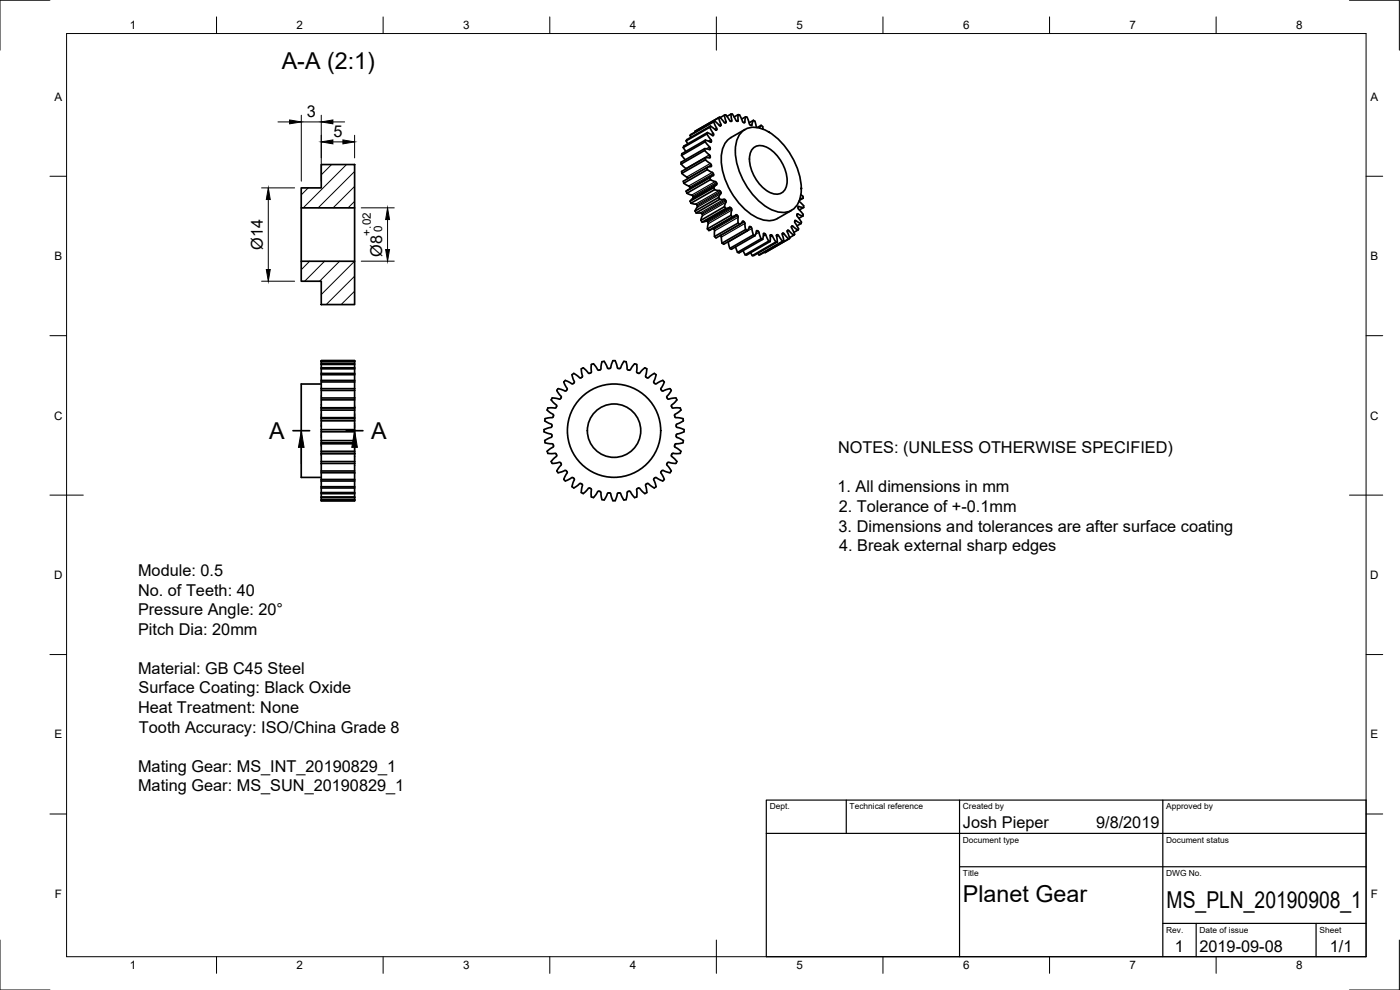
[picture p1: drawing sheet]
<svg xmlns="http://www.w3.org/2000/svg" width="420mm" height="297mm" viewBox="0 0 420 297" stroke-linecap="round" stroke-linejoin="round" font-family="sans-serif">
<!-- layer: Visible -->
<g fill="none" stroke="#000" stroke-width=".51">
<path d="M208.6 39.4v.2M212.3 39.8l-.2 .4M213 38.2l1.2 2.2M213 38.2l-7.1 4.1M213.2 37.8l1.8 1.2M213.2 37.8l-7.1 4.1M213.2 37.8l-.2 .4M214.2 36.5l-7.1 4.1 .2 .6M214.2 36.5l.9 2-.1 .5M214.5 36.3l-7.4 4.3M214.5 36.3l1.4 1.4 .5-.1-.7-2.3-7.1 4.1M214.5 36.3l-.3 .2"/>
<path d="M215.8 35.2l-7.2 4.2M217.4 34.6l.4 2.2h-.4l-1.4-1.7-.3 .2M217.4 34.6l-1.3 .7M219.4 34.2l.1 2.2-.4-.1-1.3-1.8-.4 .1M219.4 34.2l-1.2 .7M219.8 34.2l1.1 2 .5 .2M219.8 34.2h-.4M220.3 35.1l1.2-.7v1.9l-.1 .1M221.5 34.4l.5 .1M222 34.5l1.1 2.2h.4l.3-1.7M222.5 39.7a6.3 6.3 0 0 1 8.1-.2 21.5 21.5 0 0 1 9.8 18.6 5.7 5.7 0 0 1-8.6 4.9 21.1 21.1 0 0 1-11-19.1 7.2 7.2 0 0 1 1.7-4.2zM223.6 38.8l-4.3 2.5"/>
<path d="M223.8 35l-1.2 .7M223.8 35l.4 .2 1 2.3 .4 .1 .5-1.5M226.1 36.1l-1.3 .7M226.1 36.1l.5 .3M226.5 36.4l.5 1.8M227.3 38.3l1.1-.7-.5 .8M228.4 37.6l.5 .4 .1 .8M230.6 39.6l.3 .1M96.4 49.4h10v13h-16v-6h6zM204.4 49.2l1.5 1.5M204.6 46.6l1.1 1.3M204.6 52l1.5 1.1 .3 .5"/>
<path d="M205.1 44.3l.7 1.1M205.9 57.4l.2 .6M205.9 42.3l.5 .9M206.1 41.9l-.2 .3M207 56.2l.1 .4M211.5 45.1l1.7 1.8-.1 .5h-1.5M211.5 45.1l-7.1 4.1M211.5 44.6v.5M211.6 42.5l1.5 1.7v.7l-1.6-.3-7.1 4.1v.5M211.6 47.4l-7 4v.6M211.6 42.5l-7 4.1M211.6 47.4l.1 .5"/>
<path d="M211.7 42l-.1 .5M212.2 50.3l.1 .6M213 53.3l-7.1 4.1M213 53.3l.2 .6M213.2 53.9l-7.1 4.1 1.6 .6 .3 .9M213.2 53.9l1.5 .6 .3 .3M213.5 49.7l-.1 .3-1.2 .3-7.1 4.1 .1 .6M213.5 42.3l-1.4-2.1-7 4.1M213.5 52.9l-7.6 4.5M213.5 42.3l-.3 .4-1.5-.7-7.1 4.1v.5M213.5 49.7l-.3-.6-1.5-1.2-7.1 4.1M214.1 40.6l-.3 .1-1.5-.9-7.1 4-.1 .5"/>
<path d="M214.2 52.4l-.1 .3-1.1 .6M214.2 40.4l-.1 .2M214.2 52.4l-.3-.6-1.6-.9-7.1 4.1 1.8 1.2M214.2 56.3l.3 .6M215 54.8l.1 .6-.9 .9-7.1 4.1 .8-.9 7.1-4M215.7 59.2l.3 .6M216 59.8l-7.1 4.1 1.5-.1 .2 .3M216 59.8h1.4l.4 .4M219.4 41.3a7.7 7.7 0 0 0-2.9 7.7 21.6 21.6 0 0 0 10.9 16.4 6.4 6.4 0 0 0 5.9 .2l4.3-2.5M226 44.5a3.6 3.6 0 0 1 4.6-.1 12.1 12.1 0 0 1 5.6 10.8 3.3 3.3 0 0 1-2.1 2.9 3.3 3.3 0 0 1-3.5-.6 12.1 12.1 0 0 1-5.6-10.8l.2-.9zM240.1 59.5h.9l-1.1 .6M240.3 58.4l.7 .5v.6"/>
<path d="M240.5 56.3v.3M90.4 78.4h16v13h-10v-7h-6zM90.4 62.4v16M106.4 62.4v16M207.1 60.4l.3 .6M208.6 63.3l.3 .6M209.1 61.5l-.2-.3-1.5-.2 7.1-4.1 1.5 .3 .3 .4 .1 .5-.7 1.1-7.1 4.1M209.1 61.5l.2 .6-.7 1.2M210.3 66.1l.4 .5M212 66.3l.3 .1M212.3 66.4l.1 .3M212.3 68.7l.4 .4"/>
<path d="M212.4 66.7l.2 .4-.3 1.6M214 68.5l.5 .6-.1 1.9M214.4 71l.5 .4M216.2 70.6l.3 .5 .2 1.8M216.7 72.9l.5 .4M217.4 62l-7.1 4.1 .5-1.4-.2-.7M217.4 62l.4 .5M217.8 62.6l-7.1 4M217.8 60.2l.1 .4-.5 1.4M218.5 72.5l.5 2M218.9 62.3l-7.2 4.1-1 .2M219.3 62.4l-.3-.2-1.2 .4"/>
<path d="M219.3 62.4l.2 .2M219.4 64.6l-7.1 4.1M219.4 64.6l.4 .5M219.5 62.6l.1 .4-.2 1.6M220.4 64.8l-7.7 4.4M220.7 74.1l.6 1.6M221.4 64.8l.1 .2v1.9l-7.1 4.1M221.4 64.7l-.5-.3-8.2 4.8M221.5 66.9l.5 .4M223.8 68.9l-.3-2-.6-.6-.9 1-7.1 4.1M223.8 68.9l-7.1 4M223.8 68.9l.5 .3"/>
<path d="M224.2 69.2l-7 4.1M225.2 68h-.3l-.7 1.2M225.2 68l.2 .1M225.3 75.8l.5 .9M225.4 68.1l.7 2.4M226.1 70.5l-7.1 4M226.1 70.5l.5 .2M227.2 69.2l-.2 .1-.5 1.4-7 4.1-.5-.3M227.3 69.2l.4 .4 .7 2-7.1 4.1M227.4 76l.4 .5M228.4 71.6l.5 .2M228.9 71.8l-7.1 4.1-.4-.2"/>
<path d="M229.3 70l-.2 .2-.2 1.6M229.3 70l.5 .3 .9 2.1M229.4 75.6l.2 .2M229.7 75.7l-.1 .1M230.7 72.4l-7.1 4-.6-1.2M230.7 72.4h.5M231.1 72.4l-7 4.1-.5-.1M231.5 70.5l1.4 2.1M231.5 70.5l-.4 .1v1.8M232.9 72.6l-7.1 4.1M233.1 70.4l.2 2.2M233.2 70.4l.4 .2 1.3 1.8-7.1 4.1"/>
<path d="M233.3 72.6l-7.1 4.1h-.4M233.3 72.6h-.4M234.8 70l.4 2.3-7.4 4.2M234.8 70h.4l1.5 1.7M235.3 72.3l-.4 .1M236.8 71.6l-7.2 4.2M238.2 70.6l-1.7-1.5-.3 .4 .8 2-.3 .2M238.2 70.6l-1.3 .7M238.3 69.7l1.1-.7-1.7-1.2-.2 .5 1 2M238.5 70.3l-.3 .3M239.5 62.1l.2-.2 1.5 .4-1.3 .7M239.5 62.1l.1 .5 1.4 1.7"/>
<path d="M239.7 68.7l-.2 .3M239.8 60.4l1.4 1.3M240.4 67.1l-1.8-.9-.1 .5 1.1 2M240.4 67.1l-1.2 .7M241 64.8l-1.6-.6-.2 .1v.6l1.3 1.7-.1 .5M241 64.8l-1.2 .7M241 64.3v.5M241.2 61.7v.5M96.4 108.4v-.2h10v.2M96.4 108.5v.6M96.4 109.4v.9M96.4 110.7v1.3"/>
<path d="M96.4 112.4v1.7M96.4 114.6v2M96.4 116.6v5.8h10M96.4 115.2h-6v28h6M96.4 108.4v.1M96.4 109.1v.3M96.4 110.3v.4M96.4 112v.4M96.4 114.1v.5M96.4 120h10M96.4 119.4h10M96.4 117.1h10"/>
<path d="M96.4 116.6h10M96.4 114.6h10M96.4 114.1h10M96.4 112.4h10M96.4 112h10M96.4 110.7h10M96.4 110.3h10M96.4 109.4h10M96.4 109.1h10M96.4 108.5h10M96.4 108.4h10M106.4 120v2.4"/>
<path d="M106.4 117.1v2.9M106.4 114.6v2M106.4 112.4v1.7M106.4 110.7v1.3M106.4 108.4v1.9M106.4 110.3v.4M106.4 112v.4M106.4 114.1v.5M106.4 116.6v.5M165.4 120l1.6 1.6v.3M165.7 119.4l-.3 .6M172 115.1l-.4 .1-1.1-.7a.71 .71 0 0 0-1.1-.1 .71 .71 0 0 0 .1 1.1l.7 1.2-.3 .5-.3 .1-1.2-.5a.71 .71 0 0 0-1.1 .1 .71 .71 0 0 0 .3 1l.9 1.2-.4 .6-2.4-.3"/>
<path d="M174.6 113.2l-.6 .2-1-.9a.71 .71 0 0 0-1.1-.3 .71 .71 0 0 0 0 1.1l.5 1.2-.4 .6M177.5 109.4l-.1 2.4-.8 .2-.9-1a.71 .71 0 0 0-1-.5 .71 .71 0 0 0-.2 1.1l.3 1.2-.2 .4M177.5 109.3a.95 .95 0 0 1 1.3 .7l.6 1h.7M180.7 108.5l-.3 2.2-.3 .3M180.7 108.5a.94 .94 0 0 1 1.2 .9l.4 1 .3 .2M183 110.5l-.3 .1M184.6 108.2l.7 2.1 .3 .3M184.6 108.2a.95 .95 0 0 0-1.1 1l-.2 1.1-.3 .3M187.9 108.5l.3 2.2 .3 .3M187.9 108.5a.95 .95 0 0 0-1.2 .9l-.5 1-.6 .1M188.5 111l.3 .1M190.5 109.1l-1.3 1.8-.4 .2"/>
<path d="M190.5 109.1l.6 .2M191.1 109.4v2.2l.2 .3M191.3 111.9l.3 .1M191.6 112h.3l.9-1a.71 .71 0 0 1 1-.5 .71 .71 0 0 1 .2 1.1l-.3 1.2 .2 .4M193.9 113.2l.7 .2 1.1-.9a.68 .68 0 0 1 1-.2 .68 .68 0 0 1 0 1l-.5 1.2 .1 .4M196.3 114.9l.5 .3 1.2-.7a.71 .71 0 0 1 1.1-.1 .71 .71 0 0 1-.1 1.1l-.6 1v.5M198.4 116.9l.6 .4 1.2-.5a.71 .71 0 0 1 1.1 .1 .71 .71 0 0 1-.3 1l-.9 1.2 .3 .6 2.4-.3M202.9 119.4a.94 .94 0 0 1-.5 1.4l-.9 .8 .1 .6M96.4 133.1v2.3M96.4 136v2.5M96.4 138.5v2.8M96.4 122.4h.1"/>
<path d="M96.4 123v2.3M96.4 125.3v.3M96.4 126.3v2.6M96.4 129.5v2.7M96.4 132.8v.3M96.4 122.4v.6M96.4 125.6v.7M96.4 128.9v.6M96.4 132.2v.6M96.4 135.4v.6M96.4 125.3h10M96.4 136.1h10"/>
<path d="M96.4 133.1h10M96.4 129.5h10M96.4 128.9h10M96.4 126.3h10M96.4 125.6h10M96.4 123h10M96.4 122.4h10M96.4 139.1h10M96.4 138.5h10M96.4 136h10M96.4 135.4h10M96.4 132.8h10"/>
<path d="M96.4 132.2h10M106.4 126.3v5.9M106.4 125.3v.3M106.4 123v2.3M106.4 122.4h.1M106.4 139.1v2.7M106.4 136.1v2.4M106.4 136v.1M106.4 133.1v2.3M106.4 132.8v.3M106.4 122.4v.6M106.4 125.6v.7"/>
<path d="M106.4 132.2v.6M106.4 135.4v.6M106.4 138.5v.6M163.6 132.8l2.1 .3 .4 .3M164.2 123l1.9 1.6-.2 .7-1.4 .1a.7 .7 0 0 0-1 .5 .7 .7 0 0 0 .8 .9l1.1 .4 .2 .4-.2 .7-1.3 .2a.72 .72 0 0 0-.8 .7 .72 .72 0 0 0 .8 .7l1.3 .3 .2 .8-1.6 .8a.63 .63 0 0 0-.4 1M164.2 135.4a.9 .9 0 0 0 1.3 .7l1.1-.1 .5 .5M165.4 138.5a.9 .9 0 0 0 1.4 .5l1.2-.3 .4 .5v.4l-1 1.1a.65 .65 0 0 0 .1 1.1M166 133.4l.1 .7-1.9 1.3M167 136.5v.4l-1.6 1.6M167.1 121.9l-.5 .6-1.5-.1a.67 .67 0 0 0-.9 .6M201.6 122.2l.3 .3 1.3-.1a.71 .71 0 0 1 1.1 .3 .71 .71 0 0 1-.7 1l-1.1 .7v.7l.3 .2 1.3 .1a.71 .71 0 0 1 .9 .5 .71 .71 0 0 1-.7 .9l-1.2 .5-.2 .7 .3 .3 1.5 .3a.62 .62 0 0 1 .6 .7 .62 .62 0 0 1-.8 .6l-1.3 .3-.3 .7 .2 .3 1.4 .6a.64 .64 0 0 1 .5 1M201.6 136.2l-.1 .7 1.7 1.6"/>
<path d="M202.5 133.4v.7l1.1 .7a.71 .71 0 0 1 .7 .9 .71 .71 0 0 1-1.1 .4l-1.3-.1-.3 .2M203.2 138.5a.93 .93 0 0 1-1.4 .5l-1.2-.3-.5 .5 .1 .4 .9 1.1a.66 .66 0 0 1 0 1.1M205 132.8l-2.2 .3-.3 .3M96.4 150v.2h10v-.2M96.4 141.8v2.1M96.4 144.3v1.7M96.4 146.4v1.4M96.4 148.1v1M96.4 149.3v.7M96.4 141.3v.5M96.4 143.9v.4M96.4 146v.4"/>
<path d="M96.4 147.8v.3M96.4 149.1v.2M96.4 150h10M96.4 149.9h10M96.4 149.3h10M96.4 149.1h10M96.4 148.1h10M96.4 147.8h10M96.4 146.4h10M96.4 146h10M96.4 144.3h10M96.4 143.9h10"/>
<path d="M96.4 141.8h10M96.4 141.3h10M106.4 149.3v.6M106.4 148.1v1M106.4 146.4v1.4M106.4 144.3v1.7M106.4 141.8v2.1M106.4 143.9v.4M106.4 146v.4M106.4 147.8v.3M106.4 149.1v.2M106.4 149.9v.1"/>
<path d="M167.5 141.8l2.4-.6 .3 .6-.8 1.4a.64 .64 0 0 0 .3 1.1M172 143.3h-.4l-1.9 1M172 143.4l.4 .5-.5 1.2a.71 .71 0 0 0 0 1.1 .71 .71 0 0 0 1.1-.3l1-.8 .6 .2M174.6 145.3l.2 .4-.3 1.2a.71 .71 0 0 0 .2 1 .71 .71 0 0 0 1-.4l.9-1 .8 .1 .1 2.5M177.5 149.1a.93 .93 0 0 0 1.3-.6l.6-1h.7l.3 .3 .1 1.5a.67 .67 0 0 0 .8 .7M182.6 147.9l-.3 .2-1 1.9M182.7 147.9l.6 .2 .7 2.1M184 150.2h.6M187.2 150l-1-2-.7-.1-.2 .2-.7 2.1M188.8 147.4l.4 .1 1.3 1.8M188.8 147.4l-.6 .3-.1 1.6a.66 .66 0 0 1-.8 .7M191.3 146.6l-.2 .3 .1 1.5a.67 .67 0 0 1-.7 .9"/>
<path d="M191.6 146.5l-.3 .1M196.3 143.6l-.1 .3 .5 1.2a.71 .71 0 0 1-.1 1.1 .71 .71 0 0 1-1-.3l-1-.8-.7 .2-.2 .4 .3 1.2a.71 .71 0 0 1-.2 1.1 .71 .71 0 0 1-1-.5l-.9-1h-.3M196.3 143.6l.5-.3 2.1 1M198.4 141.5v.4l.7 1.3a.65 .65 0 0 1-.2 1.1M198.4 141.5l.6-.4 2.1 .7"/>
<circle cx="184.3" cy="129.2" r="14"/>
<circle cx="184.3" cy="129.2" r="8"/>
</g>
<!-- layer: Visible Narrow -->
<g fill="none" stroke="#000" stroke-width=".36">
<path d="M214.1 40l-.7 .4M215 39l-.1 .1M215.1 38.4l-.6 .4M215.1 38.9l-.3 .1M216.2 37.7v.1M216.3 37.2l-.5 .4M216.3 37.6l-.2 .2M217.9 36.5l-.5 .3M219.6 36.1l-.5 .3M221.5 36.1l-.4 .3M223.6 36.6l-.3 .2M225.6 37.5l-.2 .1"/>
<path d="M212.9 46.5l-7.1 4.1M213 44.1l-1 .5M213.1 44.8l-.2 .1M213.1 46.9l-.7 .4M213.1 44.5l-.5 .3M213.1 47.2l-.3 .2M213.2 49.1l-7.1 4M213.3 41.9l-.7 .4M213.4 42.6l-.2 .1M213.4 49.5l-7 4M213.5 42.3l-.4 .3M213.5 49.7l-.5 .3"/>
<path d="M213.8 51.7l-7.1 4.1M214.1 40.6l-.2 .1M214.1 52.1l-7.1 4.1M214.2 40.4l-.4 .2M214.2 52.4l-7.1 4.1M214.7 54.5l-7.1 4M215 54.8l-7.1 4.1M215.1 55.1l-7.1 4M215.9 57.2l-7.1 4M216.2 57.4l-7.1 4.1M216.3 57.7l-7 4.1M216.3 58.1l-7 4.1"/>
<path d="M217.3 59.8l-7.1 4M217.7 60l-7.1 4.1M217.8 60.2l-7 4.1M217.9 60.7l-7.1 4M219.3 62.4l-7 4M219.5 62.6l-7.1 4.1M219.6 63l-7 4.1M221.2 64.5l-7.1 4.1M221.4 64.8l-7.1 4M221.5 65.2l-7 4.1M223.1 66.4l-.4 .3M223.4 66.6l-7.1 4.1"/>
<path d="M223.6 67l-7.1 4.1M225.2 68l-.3 .2M225.4 68.1l-.7 .4M225.6 68.6l-7 4.1M227.2 69.2l-.2 .2M227.5 69.3l-.5 .3M227.8 69.7l-1 .6M229.3 70l-.2 .2M229.5 70.1l-.4 .2M229.8 70.5l-.7 .4M231.3 70.5l-.2 .1M231.5 70.5l-.4 .2"/>
<path d="M231.8 70.8l-.6 .4M233.1 70.4l-.1 .1M233.3 70.4l-.3 .2M233.7 70.7l-.6 .3M234.8 70h.1M235 70l-.2 .1M235.3 70.2l-.5 .3M236.8 69.2l-.5 .3M238 67.9l-.5 .3M238.9 66.2l-.4 .2M239.5 64.2l-.3 .2M239.8 61.9l-.3 .2"/>
</g>
<!-- layer: Border -->
<g fill="none" stroke="#000" stroke-width=".3">
<path d="M15 .1h-15v15M20 10.1h390v276.9h-390zM65 5.1v5M115 5.1v5M165 5.1v5M215 5.1v10M265 5.1v5M315 5.1v5M365 5.1v5M405 .1h15v15M15 52.9h5M410 52.9h5"/>
<path d="M15 100.7h5M410 100.7h5M15 148.6h10M405 148.6h10M15 196.4h5M410 196.4h5M15 244.2h5M410 244.2h5M0 282.1v14.9h15M65 287v5M115 287v5M165 287v5"/>
<path d="M215 282.1v9.9M265 287v5M315 287v5M365 287v5M420 282.1v14.9h-15"/>
</g>
<!-- layer: TitleBlock -->
<path d="M230 240.1h180v46.9h-180zM230 250h180M254 240.1v9.9M288 240.1v46.9M349 240.1v46.9M288 260.1h122M349 277.1h61M359 277.1v9.9M395 277.1v9.9" fill="none" stroke="#000" stroke-width=".36"/>
<!-- layer: Hatching -->
<path d="M92.5 56.4l-2.1 2M99.5 49.4l-3.1 3.1M104 49.4l-13 13M106.4 51.4l-10.9 11M106.4 55.9l-6.4 6.5M92.9 78.4l-2.5 2.5M97.4 78.4l-6 6M101.9 78.4l-6 6M106.4 60.4l-1.9 2M106.4 78.4l-10 10M106.4 82.9l-8.5 8.5M106.4 87.4l-4 4" fill="none" stroke="#000" stroke-width=".3"/>
<!-- layer: Annotations -->
<path d="M87.9 129.2h5M103.9 129.2h5" fill="none" stroke="#000" stroke-width=".51"/>
<path d="M90.4 134.2v5M106.4 134.2v5" fill="none" stroke="#000" stroke-width=".3"/>
<path d="M90.4 129.2l.8 5h-1.6zM106.4 129.2l.9 5h-1.7z" fill="#000" stroke="#000" stroke-width=".3"/>
<!-- layer: Dimensions -->
<g fill="none" stroke="#000" stroke-width=".3">
<path d="M83.4 36.6h3.5M90.4 34.6v19.8M90.4 36.6h6M96.4 34.6v19.8M99.9 36.6h3.5M78.5 56.4h9.9M80.5 59.9v21M99.9 42.6h3M106.4 40.6v6.8M108.4 78.4h9.9M108.4 62.4h9.9M116.3 65.9v9"/>
<path d="M78.5 84.4h9.9"/>
</g>
<path d="M86.9 36l3.5 .6-3.5 .6zM96.4 36.6l3.5-.6v1.2zM80.5 56.4l.6 3.5h-1.2zM96.4 42.6l3.5-.6v1.2zM102.9 42l3.5 .6-3.5 .6zM115.7 74.9h1.2l-.6 3.5zM116.3 62.4l.6 3.5h-1.2zM79.9 80.9h1.2l-.6 3.5z" fill="#000" stroke="#000" stroke-width=".3"/>
<g font-size="7">
<text x="84.6" y="20.6">A-A (2:1)</text>
<text x="80.8" y="131.7">A</text>
<text x="111.4" y="131.7">A</text>
<text x="289" y="270.6">Planet Gear</text>
<text x="350.1" y="272.3">MS_PLN_20190908_1</text>
</g>
<g font-size="4.9">
<text x="92.1" y="35">3</text>
<text x="100.1" y="41">5</text>
<text x="78.9" y="75" transform="rotate(-90 78.9 75)">Ø14</text>
<text x="114.7" y="77" transform="rotate(-90 114.7 77)">Ø8</text>
<text x="251.5" y="136">NOTES: (UNLESS OTHERWISE SPECIFIED)</text>
<text x="251.4" y="147.7">1. All dimensions in mm</text>
<text x="251.7" y="153.6">2. Tolerance of +-0.1mm</text>
<text x="251.7" y="159.5">3. Dimensions and tolerances are after surface coating</text>
<text x="251.8" y="165.3">4. Break external sharp edges</text>
<text x="41.4" y="172.9">Module: 0.5</text>
<text x="41.4" y="178.8">No. of Teeth: 40</text>
<text x="41.4" y="184.6">Pressure Angle: 20°</text>
<text x="41.4" y="190.5">Pitch Dia: 20mm</text>
<text x="41.4" y="202.2">Material: GB C45 Steel</text>
<text x="41.6" y="208.1">Surface Coating: Black Oxide</text>
<text x="41.4" y="213.9">Heat Treatment: None</text>
<text x="41.7" y="219.8">Tooth Accuracy: ISO/China Grade 8</text>
<text x="41.4" y="231.5">Mating Gear: MS_INT_20190829_1</text>
<text x="41.4" y="237.4">Mating Gear: MS_SUN_20190829_1</text>
<text x="289" y="248.5">Josh Pieper</text>
<text x="329" y="248.5">9/8/2019</text>
<text x="352.6" y="285.7">1</text>
<text x="360" y="285.5">2019-09-08</text>
<text x="399.1" y="285.7">1/1</text>
</g>
<g font-size="3.5">
<text x="39" y="8.8">1</text>
<text x="89" y="8.8">2</text>
<text x="139" y="8.8">3</text>
<text x="189" y="8.8">4</text>
<text x="239" y="8.8">5</text>
<text x="289" y="8.8">6</text>
<text x="339" y="8.8">7</text>
<text x="389" y="8.8">8</text>
<text x="16.3" y="30.2">A</text>
<text x="411.3" y="30.2">A</text>
<text x="111.3" y="70.7" transform="rotate(-90 111.3 70.7)">+.02</text>
<text x="114.7" y="69.5" transform="rotate(-90 114.7 69.5)">0</text>
<text x="16.3" y="78">B</text>
<text x="411.3" y="78">B</text>
<text x="16.2" y="125.9">C</text>
<text x="411.2" y="125.9">C</text>
<text x="16.2" y="173.7">D</text>
<text x="411.2" y="173.7">D</text>
<text x="16.3" y="221.6">E</text>
<text x="411.3" y="221.6">E</text>
<text x="16.4" y="269.4">F</text>
<text x="411.4" y="269.4">F</text>
<text x="39" y="290.8">1</text>
<text x="89" y="290.8">2</text>
<text x="139" y="290.8">3</text>
<text x="189" y="290.8">4</text>
<text x="239" y="290.8">5</text>
<text x="289" y="290.8">6</text>
<text x="339" y="290.8">7</text>
<text x="389" y="290.8">8</text>
</g>
<g font-size="2.5">
<text x="231" y="242.9">Dept.</text>
<text x="255" y="242.9">Technical reference</text>
<text x="289" y="242.9">Created by</text>
<text x="350" y="242.9">Approved by</text>
<text x="289" y="252.8">Document type</text>
<text x="350" y="252.8">Document status</text>
<text x="289" y="262.9">Title</text>
<text x="350" y="262.9">DWG No.</text>
<text x="350" y="279.9">Rev.</text>
<text x="360" y="279.9">Date of issue</text>
<text x="396" y="279.9">Sheet</text>
</g>
</svg>
